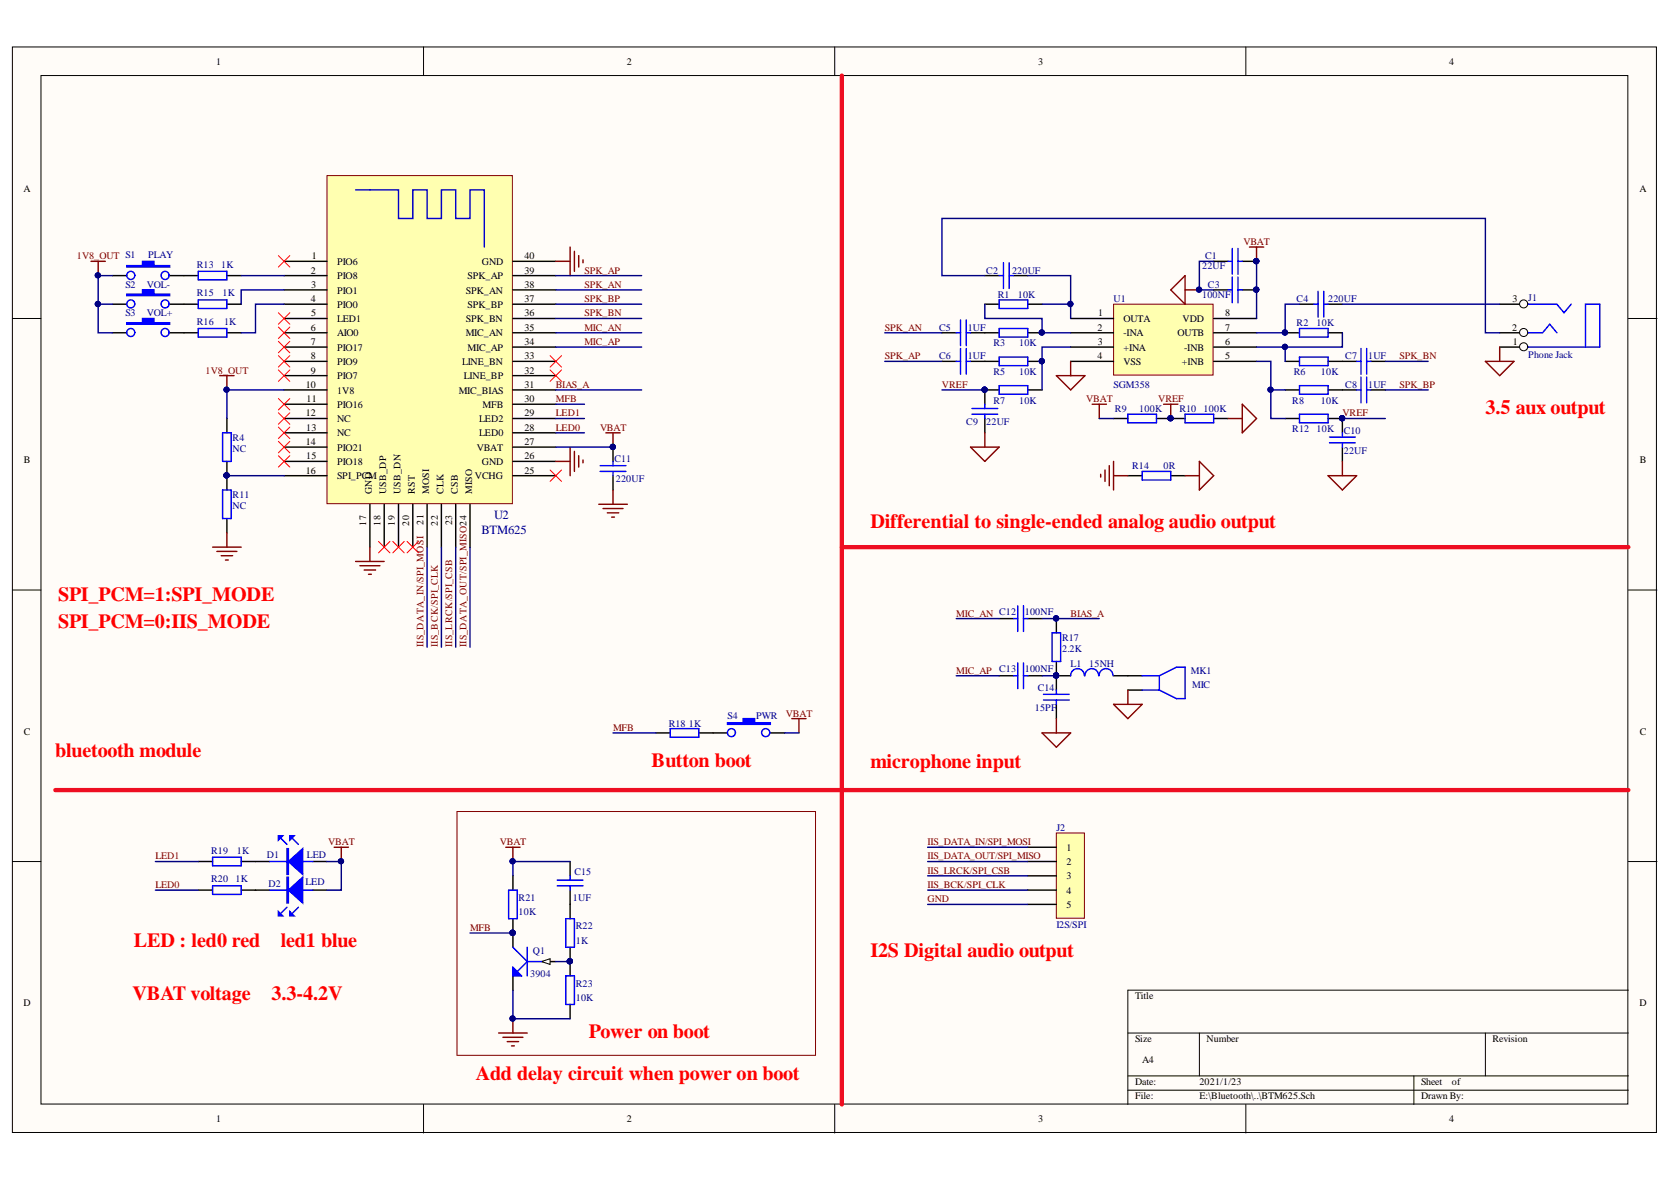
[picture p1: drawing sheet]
<svg xmlns="http://www.w3.org/2000/svg" width="297mm" height="210mm" viewBox="0 0 297 210" stroke-linecap="round" stroke-linejoin="round" font-family="sans-serif">
<g fill="#fffcf8" stroke="#000" stroke-width=".18">
<path d="M2.2 8.3h292.2v193h-292.2z"/>
<path d="M7.3 13.4h282.1v182.8h-282.1z"/>
</g>
<g fill="none" stroke="#000" stroke-width=".18">
<path d="M75.3 8.3v5.1M148.4 8.3v5.1M221.5 8.3v5.1M2.2 56.6h5.1M289.5 56.6h5.1M2.2 104.9h5.1M289.5 104.9h5.1M2.2 153.1h5.1M289.5 153.1h5.1M289.5 176h-89v20.3M75.3 196.3v5.1M148.4 196.3v5.1"/>
<path d="M200.5 183.6h89M200.5 191.2h89M200.5 193.8h89M213.2 183.6v7.6M221.5 196.3v5.1M251.3 191.2v5.1M264 183.6v7.6"/>
</g>
<path d="M45.4 153.1h2.6M55.6 153.1h2.5" fill="none" stroke="#000" stroke-width=".25"/>
<path d="M48 153.1h7.6M50 149.1l1 1M52 149.1l1 1" fill="none" stroke="#00f" stroke-width=".25"/>
<path d="M51.3 153.1l2.5-2.3v4.6z" fill="#00f"/>
<path d="M51 150.8h.3v4.6h-.3zM51.1 150.8v4.6M51.3 153.1l2.5-2.3v4.6z" fill="none" stroke="#00f" stroke-width=".25"/>
<path d="M49.5 148.6h.7l-.7 .7z" fill="#00f"/>
<path d="M49.5 148.6h.7l-.7 .7z" fill="none" stroke="#00f" stroke-width=".25"/>
<path d="M51.5 148.6h.8l-.8 .7z" fill="#00f"/>
<path d="M48 158.2h7.6M51.5 148.6h.8l-.8 .7zM51 161.3l-1 1M53 161.3l-1 1" fill="none" stroke="#00f" stroke-width=".25"/>
<path d="M45.4 158.2h2.6M55.6 158.2h2.5" fill="none" stroke="#000" stroke-width=".25"/>
<path d="M51.3 158.2l2.5-2.3v4.6z" fill="#00f"/>
<path d="M51 155.9h.3v4.6h-.3zM51.1 155.9v4.6M51.3 158.2l2.5-2.3v4.6z" fill="none" stroke="#00f" stroke-width=".25"/>
<path d="M49.5 162l.7 .8h-.7z" fill="#00f"/>
<path d="M49.5 162l.7 .8h-.7z" fill="none" stroke="#00f" stroke-width=".25"/>
<path d="M51.5 162l.8 .8h-.8z" fill="#00f"/>
<path d="M51.5 162l.8 .8h-.8z" fill="none" stroke="#00f" stroke-width=".25"/>
<path d="M59.4 150.6h2.5M60.7 150.6v2.5" fill="none" stroke="#800000" stroke-width=".25"/>
<circle cx="60.6" cy="153.1" r=".46" fill="#000080" stroke="#000080" stroke-width=".18"/>
<path d="M197.9 54.1h17.7v12.6h-17.7z" fill="#ffffb0" stroke="#800000" stroke-width=".18"/>
<g fill="none" stroke="#000" stroke-width=".25">
<path d="M167.4 59.1h2.6M172.5 59.1h5.1M175.1 54.1h2.5M175.1 49h2.5M180.2 49h2.5M182.7 59.1h2.5M182.7 54.1h2.5M190.3 56.6h7.6M190.3 59.1h7.6M215.7 56.6h7.7M215.7 59.1h7.7M215.7 51.5h2.6"/>
<path d="M215.7 46.4h2.6M220.8 51.5h2.6M220.8 46.4h2.6M228.5 59.1h2.5M231 54.1h2.5M236.1 59.1h2.5M236.1 54.1h2.5M167.4 64.2h2.6M172.5 64.2h5.1M175.1 74.4v2.5M177.6 69.3h-2.5v2.5M182.7 64.2h2.5"/>
<path d="M182.7 69.3h2.5M190.3 61.7h7.6M190.3 64.2h7.6M197.9 74.4h2.6M205.6 74.4h5.1M215.7 61.7h7.7M215.7 64.2h7.7M215.7 74.4h2.6M228.5 64.2h2.5M228.5 69.3h2.5M228.5 74.4h2.5M236.1 64.2h5.1"/>
<path d="M236.1 69.3h5.1M236.1 74.4h2.5v2.5M238.6 79.5v2.5M243.7 64.2h2.5M243.7 69.3h2.5M96.3 170.9h2.5"/>
</g>
<g fill="#000080" stroke="#000080" stroke-width=".18">
<circle cx="185.2" cy="59.1" r=".46"/>
<circle cx="185.2" cy="64.2" r=".46"/>
<circle cx="228.4" cy="59.1" r=".46"/>
<circle cx="175" cy="69.3" r=".46"/>
<circle cx="238.6" cy="74.3" r=".46"/>
<circle cx="208.1" cy="74.3" r=".46"/>
<circle cx="223.3" cy="51.5" r=".46"/>
<circle cx="223.3" cy="46.4" r=".47"/>
<circle cx="213.1" cy="51.5" r=".46"/>
</g>
<g fill="none" stroke="#00f" stroke-width=".25">
<path d="M170 59.1h.7M170.7 56.9v4.5M171.8 59.1h.7M171.8 56.9v4.5M177.6 53.3h5.1v1.5h-5.1zM177.6 58.4h5.1v1.5h-5.1zM177.6 49h.8M178.4 46.7v4.6M179.4 49h.8M179.4 46.7v4.6M218.3 51.5h.7M218.3 46.4h.7"/>
<path d="M219 44.2v4.5M219 49.2v4.6M220.1 51.5h.7M220.1 44.2v4.5M220.1 49.2v4.6M220.1 46.4h.7M231 58.4h5.1v1.5h-5.1zM233.5 54.1h.8M234.3 51.8v4.6M235.3 54.1h.8M235.3 51.8v4.6M170 64.2h.7"/>
<path d="M170.7 61.9v4.6M171.8 61.9v4.6M171.8 64.2h.7M172.8 73.6h4.6M172.8 72.6h4.6M175.1 71.8v.8M175.1 73.6v.8M177.6 63.5h5.1v1.5h-5.1zM177.6 68.5h5.1v1.6h-5.1zM200.5 73.6h5.1v1.5h-5.1zM210.7 73.6h5v1.5h-5zM231 63.5h5.1v1.5h-5.1z"/>
<path d="M231 68.5h5.1v1.6h-5.1zM231 73.6h5.1v1.5h-5.1zM236.3 78.7h4.6M236.3 77.7h4.6M238.6 76.9v.8M238.6 78.7v.8M241.2 64.2h.7M241.2 69.3h.7M241.9 61.9v4.6M241.9 67v4.6M242.9 64.2h.8M242.9 69.3h.8"/>
<path d="M242.9 61.9v4.6M242.9 67v4.6"/>
</g>
<g fill="none" stroke="#800000" stroke-width=".25">
<path d="M208.1 51.5l2.6-2.5v5.1zM210.7 51.5h2.5M222.1 43.9h2.5M223.4 43.9v2.5M172.5 79.5h5.1l-2.5 2.5zM175.1 76.9v2.6M187.8 66.8h5.1l-2.6 2.5zM190.3 64.2v2.6M194.1 71.8h2.6M195.4 71.8v2.6M206.8 71.8h2.6M208.1 71.8v2.6"/>
<path d="M218.3 74.4h2.5M220.8 71.8l2.6 2.6-2.6 2.5zM236.1 84.5h5.1l-2.6 2.6zM238.6 82v2.5"/>
</g>
<path d="M96.3 170.9l1.5-.5v1z" fill="#fffcf8"/>
<path d="M96.3 170.9l1.5-.5v1z" fill="none" stroke="#000" stroke-width=".18"/>
<path d="M91.2 165.8v2.6M91.2 173.4v2.6" fill="none" stroke="#000" stroke-width=".25"/>
<circle cx="91.1" cy="165.8" r=".47" fill="#000080" stroke="#000080" stroke-width=".18"/>
<path d="M91.2 168.4l2.5 2.5M91.2 171.9l1.5 1.5h-1.5zM93.7 170.9l-1.8 1.8M93.7 168.4v5M93.7 170.9h2.6" fill="none" stroke="#00f" stroke-width=".25"/>
<path d="M91.2 171.9l1.5 1.5h-1.5z" fill="#00f"/>
<path d="M91.2 171.9l1.5 1.5h-1.5z" fill="none" stroke="#00f" stroke-width=".18"/>
<g fill="#000080" stroke="#000080" stroke-width=".18">
<circle cx="91.1" cy="165.8" r=".47"/>
<circle cx="101.3" cy="170.9" r=".46"/>
<circle cx="91.1" cy="181" r=".47"/>
<circle cx="91.1" cy="153.1" r=".46"/>
</g>
<path d="M200.5 84.5h2.5M208.1 84.5h2.6M35.2 153.1h2.6M35.2 158.2h2.6M42.9 153.1h2.5M42.9 158.2h2.5M91.2 155.7v2.5M101.3 153.1v2.6M101.3 158.2v5.1M91.2 163.3v2.5M101.3 168.4v5M101.3 178.5v2.6" fill="none" stroke="#000" stroke-width=".25"/>
<path d="M203 83.8h5.1v1.5h-5.1zM37.8 157.4h5.1v1.6h-5.1zM37.8 152.4h5.1v1.5h-5.1zM90.4 158.2h1.5v5.1h-1.5zM99.1 156.4h4.5M99.1 157.4h4.5M101.3 155.7v.7M101.3 157.4v.8M100.6 163.3h1.5v5.1h-1.5zM100.6 173.4h1.5v5.1h-1.5z" fill="none" stroke="#00f" stroke-width=".25"/>
<g fill="none" stroke="#800000" stroke-width=".25">
<path d="M195.7 84.3v.5M196.4 83.5v2.1M197.2 82.8v3.5M197.9 82v5.1M197.9 84.5h2.6M210.7 84.5h2.5M213.2 82l2.5 2.5-2.5 2.6zM89.9 150.6h2.5M91.2 150.6v2.5M88.6 183.6h5.1M89.4 184.4h3.6M90.2 185.1h2"/>
<path d="M90.9 185.9h.5M91.2 181.1v2.5"/>
</g>
<path d="M58.1 31.2h33v58.3h-33z" fill="#ffffb0" stroke="#800000" stroke-width=".18"/>
<g fill="none" stroke="#000" stroke-width=".25">
<path d="M50.5 46.4h7.6M50.5 49h7.6M50.5 51.5h7.6M50.5 54.1h7.6M50.5 56.6h7.6M50.5 59.1h7.6M91.2 46.4h7.6M91.2 49h7.6M91.2 51.5h7.6M91.2 54.1h7.6M91.2 56.6h7.6M91.2 59.1h7.6"/>
<path d="M266.6 54.1h5.1M50.5 61.7h7.6M50.5 64.2h7.6M50.5 66.8h7.6M50.5 69.3h7.6M50.5 71.8h7.6M50.5 74.4h7.6M50.5 76.9h7.6M50.5 79.5h7.6M91.2 61.7h7.6M91.2 64.2h7.6M91.2 66.8h7.6"/>
<path d="M91.2 69.3h7.6M91.2 71.8h7.6M91.2 74.4h7.6M91.2 76.9h7.6M91.2 79.5h7.6M109 79.5v2.5M50.5 82h7.6M50.5 84.5h7.6M65.8 89.6v7.6M68.3 89.6v7.6M70.8 89.6v7.6M73.4 89.6v7.6"/>
<path d="M75.9 89.6v7.6M78.5 89.6v7.6M81 89.6v7.6M83.5 89.6v7.6M91.2 82h7.6M91.2 84.5h7.6M109 84.5v2.6"/>
</g>
<path d="M63.2 33.7h7.6v5.1h2.6v-5.1h2.5v5.1h2.6v-5.1h2.5v5.1h2.5v-5.1h2.6v10.2" fill="none" stroke="#0000bf" stroke-width=".25"/>
<circle cx="108.9" cy="79.4" r=".46" fill="#000080" stroke="#000080" stroke-width=".18"/>
<path d="M106.7 83.8h4.6M106.7 82.8h4.6M109 82v.8M109 83.8v.7" fill="none" stroke="#00f" stroke-width=".25"/>
<path d="M107.7 76.9h2.5M109 76.9v2.6M106.4 89.6h5.1M107.2 90.4h3.6M108 91.1h2M108.7 91.9h.5M109 87.1v2.5" fill="none" stroke="#800000" stroke-width=".25"/>
<circle cx="270.9" cy="54" r=".72" fill="#fffcf8" stroke="#000" stroke-width=".18"/>
<path d="M266.6 59.1h5.1" fill="none" stroke="#000" stroke-width=".25"/>
<circle cx="270.9" cy="59.1" r=".72" fill="#fffcf8" stroke="#000" stroke-width=".18"/>
<path d="M266.6 61.7h5.1" fill="none" stroke="#000" stroke-width=".25"/>
<circle cx="270.9" cy="61.6" r=".72" fill="#fffcf8" stroke="#000" stroke-width=".18"/>
<g fill="none" stroke="#00f" stroke-width=".25">
<path d="M271.7 59.1h2.5l1.3-1.5 1.3 1.5M271.7 54.1h5.1l1.2 1.5 1.3-1.5M271.7 61.7h12.7v-7.6h-2.6v7.6M180.2 109.9h.7M180.9 107.7v4.5M180.9 117.8v4.6M181.9 109.9h.8M181.9 107.7v4.5M181.9 117.8v4.6M187 112.5h1.5v5.1h-1.5zM180.2 120.1h.7M181.9 120.1h.8"/>
<path d="M185.5 124.4h4.6M185.5 123.4h4.6M187.8 122.6v.8M187.8 124.4v.8M192.8 120.1a1.22 1.22 0 0 0-1.3-1.3 1.22 1.22 0 0 0-1.2 1.3M195.3 120.1a1.22 1.22 0 0 0-1.2-1.3 1.22 1.22 0 0 0-1.2 1.3M197.8 120.1a1.23 1.23 0 0 0-1.2-1.3 1.23 1.23 0 0 0-1.2 1.3M203 120.1h3.1M203 122.6h3.1M206.1 120.1l3-1.5h1.6v5.6h-1.6l-3-1.6M206.1 120.1v2.5"/>
</g>
<path d="M264 64.2h5.1l-2.5 2.6zM266.6 61.7v2.5M185.2 130.3h5.1l-2.5 2.5zM187.8 127.7v2.6M197.9 125.2h5.1l-2.5 2.5zM200.5 122.6v2.6" fill="none" stroke="#800000" stroke-width=".25"/>
<path d="M20 49h2.5M30.2 49h2.5M177.6 109.9h2.6M182.7 109.9h2.5M187.8 109.9v2.6M187.8 117.6v5M177.6 120.1h2.6M182.7 120.1h2.5M187.8 120.1h2.5M187.8 125.2v2.5M197.9 120.1h5.1M200.5 122.6h2.5" fill="none" stroke="#000" stroke-width=".25"/>
<g fill="#000080" stroke="#000080" stroke-width=".18">
<circle cx="187.7" cy="120.1" r=".46"/>
<circle cx="187.7" cy="109.9" r=".46"/>
</g>
<path d="M22.5 47.2h2.8v-.8h2.1v.8h2.8v.3h-7.7z" fill-rule="evenodd" fill="#00f"/>
<g fill="none" stroke="#00f" stroke-width=".25">
<path d="M22.5 47.2h2.8v-.8h2.1v.8h2.8v.3h-7.7z"/>
<circle cx="23.2" cy="49" r=".72"/>
<circle cx="29.3" cy="49" r=".72"/>
</g>
<path d="M20 54.1h2.5M30.2 54.1h2.5" fill="none" stroke="#000" stroke-width=".25"/>
<path d="M22.5 52.3h2.8v-.8h2.1v.8h2.8v.2h-7.7z" fill-rule="evenodd" fill="#00f"/>
<g fill="none" stroke="#00f" stroke-width=".25">
<path d="M22.5 52.3h2.8v-.8h2.1v.8h2.8v.2h-7.7z"/>
<circle cx="23.2" cy="54" r=".71"/>
<circle cx="29.4" cy="54" r=".71"/>
</g>
<path d="M20 59.1h2.5M30.2 59.1h2.5" fill="none" stroke="#000" stroke-width=".25"/>
<path d="M22.5 57.4h2.8v-.8h2.1v.8h2.8v.2h-7.7z" fill-rule="evenodd" fill="#00f"/>
<g fill="none" stroke="#00f" stroke-width=".25">
<path d="M22.5 57.4h2.8v-.8h2.1v.8h2.8v.2h-7.7zM35.2 48.2h5.1v1.5h-5.1zM35.2 53.3h5.1v1.5h-5.1zM35.2 58.4h5.1v1.5h-5.1zM39.6 76.9h1.5v5.1h-1.5zM39.6 87.1h1.5v5.1h-1.5z"/>
<circle cx="23.2" cy="59.1" r=".71"/>
<circle cx="29.4" cy="59.1" r=".71"/>
</g>
<path d="M32.7 49h2.5M32.7 54.1h2.5M32.7 59.1h2.5M40.3 49h2.6M40.3 54.1h2.6M40.3 59.1h2.6M40.3 74.4v2.5M40.3 82v5.1M40.3 92.2v2.5" fill="none" stroke="#000" stroke-width=".25"/>
<g fill="#000080" stroke="#000080" stroke-width=".18">
<circle cx="40.3" cy="84.5" r=".46"/>
<circle cx="40.3" cy="69.3" r=".46"/>
</g>
<path d="M39.1 66.8h2.5M40.3 66.8v2.5M37.8 97.2h5.1M38.6 98h3.5M39.3 98.8h2M40.1 99.5h.5M40.3 94.7v2.5" fill="none" stroke="#800000" stroke-width=".25"/>
<path d="M187.8 148h5v15.2h-5z" fill="#ffffb0" stroke="#800000" stroke-width=".18"/>
<path d="M126.8 130.3h2.5M136.9 130.3h2.6M182.7 150.6h5.1M182.7 153.1h5.1M182.7 155.7h5.1M182.7 158.2h5.1M182.7 160.7h5.1" fill="none" stroke="#000" stroke-width=".25"/>
<path d="M16.2 46.4h2.5M17.5 46.4v2.6" fill="none" stroke="#800000" stroke-width=".25"/>
<circle cx="17.4" cy="48.9" r=".46" fill="#000080" stroke="#000080" stroke-width=".18"/>
<path d="M149.6 13.4v182.9M149.6 97.2h139.9M9.8 140.4h279.7" fill="none" stroke="#ee0e22" stroke-width=".76"/>
<path d="M81.2 144.2h63.8v43.4h-63.8z" fill="none" stroke="#800000" stroke-width=".18"/>
<path d="M129.3 128.5h2.8v-.8h2v.8h2.8v.2h-7.6z" fill-rule="evenodd" fill="#00f"/>
<g fill="none" stroke="#00f" stroke-width=".25">
<path d="M119.1 129.5h5.1v1.5h-5.1zM129.3 128.5h2.8v-.8h2v.8h2.8v.2h-7.6z"/>
<circle cx="130" cy="130.2" r=".71"/>
<circle cx="136.1" cy="130.2" r=".72"/>
</g>
<path d="M116.6 130.3h2.5M124.2 130.3h2.6" fill="none" stroke="#000" stroke-width=".25"/>
<g fill="none" stroke="#800000" stroke-width=".25">
<path d="M98.8 46.4h2.5M101.3 43.9v5.1M102.1 44.7v3.5M102.9 45.4v2.1M103.6 46.2v.5M101.3 79.5v5M63.2 99.8h5.1M65.8 97.2v2.6M98.8 82h2.5M102.1 80.2v3.6M102.9 81v2M103.6 81.8v.5"/>
<path d="M64 100.5h3.5M64.7 101.3h2.1M65.5 102.1h.5M140.7 127.7h2.6M142 127.7v2.6"/>
</g>
<g fill="none" stroke="#f00" stroke-width=".18">
<path d="M49.5 55.6l2 2M49.5 58.1l2 2.1M49.5 45.4l2 2.1M51.5 55.6l-2 2M51.5 58.1l-2 2.1M51.5 45.4l-2 2.1M49.5 78.4l2 2.1M49.5 70.8l2 2.1M49.5 73.4l2 2M49.5 75.9l2 2M49.5 60.7l2 2M49.5 63.2l2 2"/>
<path d="M49.5 65.7l2 2.1M51.5 70.8l-2 2.1M51.5 73.4l-2 2M51.5 75.9l-2 2M51.5 78.4l-2 2.1M51.5 60.7l-2 2M51.5 63.2l-2 2M51.5 65.7l-2 2.1M97.8 65.7l2 2.1M97.8 63.2l2 2M99.8 65.7l-2 2.1M99.8 63.2l-2 2"/>
<path d="M49.5 81l2 2M51.5 81l-2 2M67.3 96.2l2 2.1M69.3 96.2l-2 2.1M69.8 96.2l2.1 2.1M71.9 96.2l-2.1 2.1M72.4 96.2l2 2.1M74.4 96.2l-2 2.1M97.8 83.5l2 2.1M99.8 83.5l-2 2.1"/>
</g>
<g fill="none" stroke="#000080" stroke-width=".25">
<path d="M17.5 54.1h2.5M20 49h-2.5v10.1h2.5M42.9 49h7.6M50.5 51.5h-7.6v2.6M50.5 54.1h-5.1v5h-2.5M98.8 54.1h15.3M98.8 59.1h15.3M98.8 49h15.3M98.8 51.5h15.3M98.8 56.6h15.3M157.3 59.1h10.1M175.1 54.1v2.5h10.1v2.5h5.1"/>
<path d="M175.1 49h-7.7v-10.2h96.6v20.3h2.6M182.7 49h7.6v7.6M185.2 54.1h5.1M215.7 46.4h-2.5v5.1h2.5M223.4 46.4v10.2M231 54.1h-2.5v5h-5.1M238.6 59.1v2.6h-15.2M238.6 54.1h28M50.5 69.3h-10.2v5.1M98.8 69.3h15.3M98.8 74.4h5.1M98.8 79.5h10.2"/>
<path d="M98.8 61.7h15.3M98.8 71.8h5.1M98.8 76.9h5.1M157.3 64.2h10.1M167.4 69.3h7.7M190.3 61.7h-5.1v7.6M195.4 74.4h2.5M223.4 64.2h2.5v10.2h2.6M225.9 69.3h2.6M228.5 61.7v2.5M238.6 74.4h7.6M246.2 69.3h7.7"/>
<path d="M246.2 64.2h7.7M40.3 84.5h10.2M75.9 97.2v17.8M78.5 97.2v17.8M81 97.2v17.8M83.5 97.2v17.8M170 109.9h7.6M185.2 109.9h10.2M109 130.3h7.6M139.5 130.3h2.5M170 120.1h7.6M185.2 120.1h2.6"/>
<path d="M27.6 158.2h7.6M27.6 153.1h7.6M58.1 153.1h2.6v5.1h-2.6M101.3 153.1h-10.1v2.6M164.9 158.2h17.8M164.9 153.1h17.8M164.9 150.6h17.8M164.9 155.7h17.8M83.5 165.8h7.7M91.2 176v5.1h10.1M98.8 170.9h2.5M164.9 160.7h17.8"/>
</g>
<g fill="#000080" stroke="#000080" stroke-width=".18">
<circle cx="60.6" cy="153.1" r=".46"/>
<circle cx="190.3" cy="54" r=".46"/>
<circle cx="175" cy="69.3" r=".46"/>
<circle cx="238.6" cy="74.3" r=".46"/>
<circle cx="228.4" cy="59.1" r=".46"/>
<circle cx="213.1" cy="51.5" r=".46"/>
<circle cx="91.1" cy="153.1" r=".46"/>
<circle cx="101.3" cy="170.9" r=".46"/>
<circle cx="91.1" cy="181" r=".47"/>
<circle cx="91.1" cy="165.8" r=".47"/>
<circle cx="187.7" cy="120.1" r=".46"/>
<circle cx="225.9" cy="69.3" r=".46"/>
<circle cx="17.4" cy="54" r=".47"/>
<circle cx="185.2" cy="59.1" r=".46"/>
<circle cx="185.2" cy="64.2" r=".46"/>
<circle cx="228.4" cy="61.6" r=".46"/>
<circle cx="223.3" cy="51.5" r=".46"/>
<circle cx="223.3" cy="46.4" r=".47"/>
<circle cx="187.7" cy="109.9" r=".46"/>
<circle cx="40.3" cy="84.5" r=".46"/>
<circle cx="108.9" cy="79.4" r=".46"/>
<circle cx="17.4" cy="48.9" r=".46"/>
<circle cx="40.3" cy="69.3" r=".46"/>
</g>
<g font-size="3.6" fill="#f00">
<text x="264" y="73.5">3.5 aux output</text>
<text x="154.7" y="93.8">Differential to single-ended analog audio output</text>
<text x="10.3" y="106.8">SPI_PCM=1:SPI_MODE</text>
<text x="10.3" y="111.6">SPI_PCM=0:IIS_MODE</text>
<text x="9.8" y="134.5">bluetooth module</text>
<text x="115.8" y="136.2">Button boot</text>
<text x="154.7" y="136.5">microphone input</text>
<text x="23.8" y="168.3">LED : led0 red</text>
<text x="49.9" y="168.3">led1 blue</text>
<text x="154.7" y="170">I2S Digital audio output</text>
<text x="23.6" y="177.7">VBAT voltage</text>
<text x="48.2" y="177.7">3.3-4.2V</text>
<text x="104.6" y="184.5">Power on boot</text>
<text x="84.6" y="191.9">Add delay circuit when power on boot</text>
</g>
<g font-size="2.2" fill="#000080">
<text x="85.6" y="95">BTM625</text>
<text x="87.9" y="92.2">U2</text>
</g>
<g font-size="1.8">
<text x="38.4" y="11.5">1</text>
<text x="111.4" y="11.5">2</text>
<text x="184.6" y="11.5">3</text>
<text x="257.6" y="11.5">4</text>
<text x="4.2" y="34.1">A</text>
<text x="291.4" y="34.1">A</text>
<text x="55.4" y="46.1">1</text>
<text x="59.9" y="47.1">PIO6</text>
<text x="85.7" y="47.1">GND</text>
<text x="93.2" y="46.1">40</text>
<text x="55.3" y="48.6">2</text>
<text x="55.3" y="53.7">4</text>
<text x="55.3" y="51.2">3</text>
<text x="59.9" y="49.6">PIO8</text>
<text x="59.9" y="52.2">PIO1</text>
<text x="82.8" y="52.2">SPK_AN</text>
<text x="83.1" y="49.6">SPK_AP</text>
<text x="93.2" y="53.7">37</text>
<text x="93.2" y="51.2">38</text>
<text x="93.2" y="48.6">39</text>
<text x="268.9" y="53.7">3</text>
<text x="55.3" y="58.8">6</text>
<text x="55.3" y="56.2">5</text>
<text x="59.9" y="54.7">PIO0</text>
<text x="59.9" y="57.3">LED1</text>
<text x="59.9" y="59.8">AIO0</text>
<text x="82.8" y="59.8">MIC_AN</text>
<text x="82.8" y="57.3">SPK_BN</text>
<text x="83.1" y="54.7">SPK_BP</text>
<text x="93.2" y="58.8">35</text>
<text x="93.2" y="56.2">36</text>
<text x="195.1" y="58.8">2</text>
<text x="195.2" y="56.2">1</text>
<text x="199.7" y="57.3">OUTA</text>
<text x="199.7" y="59.8">-INA</text>
<text x="209.3" y="59.8">OUTB</text>
<text x="210.2" y="57.3">VDD</text>
<text x="217.8" y="58.8">7</text>
<text x="217.8" y="56.2">8</text>
<text x="268.8" y="58.8">2</text>
<text x="55.3" y="61.3">7</text>
<text x="55.3" y="63.9">8</text>
<text x="59.9" y="62.3">PIO17</text>
<text x="59.9" y="64.9">PIO9</text>
<text x="82.1" y="64.9">LINE_BN</text>
<text x="83.1" y="62.3">MIC_AP</text>
<text x="93.2" y="63.9">33</text>
<text x="93.2" y="61.3">34</text>
<text x="195.1" y="63.9">4</text>
<text x="195.2" y="61.3">3</text>
<text x="199.7" y="62.3">+INA</text>
<text x="199.7" y="64.9">VSS</text>
<text x="210.1" y="64.9">+INB</text>
<text x="210.5" y="62.3">-INB</text>
<text x="217.8" y="63.9">5</text>
<text x="217.8" y="61.3">6</text>
<text x="269" y="61.3">1</text>
<text x="54.3" y="68.9">10</text>
<text x="54.5" y="71.5">11</text>
<text x="55.3" y="66.4">9</text>
<text x="59.9" y="67.4">PIO7</text>
<text x="59.9" y="70">1V8</text>
<text x="81.5" y="70">MIC_BIAS</text>
<text x="82.5" y="67.4">LINE_BP</text>
<text x="93.2" y="71.5">30</text>
<text x="93.2" y="68.9">31</text>
<text x="93.2" y="66.4">32</text>
<text x="54.3" y="74">12</text>
<text x="54.4" y="76.6">13</text>
<text x="59.9" y="72.5">PIO16</text>
<text x="59.9" y="75">NC</text>
<text x="59.9" y="77.6">NC</text>
<text x="85.2" y="77.6">LED0</text>
<text x="85.2" y="75">LED2</text>
<text x="85.8" y="72.5">MFB</text>
<text x="93.2" y="76.6">28</text>
<text x="93.2" y="74">29</text>
<text x="4.2" y="82.3">B</text>
<text x="54.3" y="79.1">14</text>
<text x="54.4" y="81.6">15</text>
<text x="59.9" y="80.1">PIO21</text>
<text x="59.9" y="82.6">PIO18</text>
<text x="84.7" y="80.1">VBAT</text>
<text x="85.7" y="82.6">GND</text>
<text x="93.2" y="81.6">26</text>
<text x="93.2" y="79.1">27</text>
<text x="291.5" y="82.3">B</text>
<text x="54.3" y="84.2">16</text>
<text x="59.9" y="85.2">SPI_PCM</text>
<text x="66.1" y="87.8" transform="rotate(-90 66.1 87.8)">GND</text>
<text x="68.7" y="87.8" transform="rotate(-90 68.7 87.8)">USB_DP</text>
<text x="71.2" y="87.8" transform="rotate(-90 71.2 87.8)">USB_DN</text>
<text x="73.7" y="87.8" transform="rotate(-90 73.7 87.8)">RST</text>
<text x="76.3" y="87.8" transform="rotate(-90 76.3 87.8)">MOSI</text>
<text x="78.8" y="87.8" transform="rotate(-90 78.8 87.8)">CLK</text>
<text x="81.4" y="87.8" transform="rotate(-90 81.4 87.8)">CSB</text>
<text x="83.9" y="87.8" transform="rotate(-90 83.9 87.8)">MISO</text>
<text x="84.4" y="85.2">VCHG</text>
<text x="93.2" y="84.2">25</text>
<text x="65.1" y="93.4" transform="rotate(-90 65.1 93.4)">17</text>
<text x="67.6" y="93.4" transform="rotate(-90 67.6 93.4)">18</text>
<text x="70.2" y="93.4" transform="rotate(-90 70.2 93.4)">19</text>
<text x="72.7" y="93.4" transform="rotate(-90 72.7 93.4)">20</text>
<text x="75.3" y="93.3" transform="rotate(-90 75.3 93.3)">21</text>
<text x="77.8" y="93.4" transform="rotate(-90 77.8 93.4)">22</text>
<text x="80.4" y="93.3" transform="rotate(-90 80.4 93.3)">23</text>
<text x="4.2" y="130.6">C</text>
<text x="291.5" y="130.6">C</text>
<text x="189.6" y="151.2">1</text>
<text x="189.6" y="153.8">2</text>
<text x="189.6" y="156.3">3</text>
<text x="189.6" y="158.8">4</text>
<text x="189.6" y="161.4">5</text>
<text x="4.2" y="178.8">D</text>
<text x="201.8" y="177.6">Title</text>
<text x="291.4" y="178.8">D</text>
<text x="201.8" y="185.2">Size</text>
<text x="214.5" y="185.2">Number</text>
<text x="265.3" y="185.2">Revision</text>
<text x="203" y="189">A4</text>
<text x="201.8" y="192.8">Date:</text>
<text x="201.8" y="195.3">File:</text>
<text x="213.2" y="192.8">2021/1/23</text>
<text x="213.2" y="195.3">E:\Bluetooth\..\BTM625.Sch</text>
<text x="252.6" y="192.8">Sheet</text>
<text x="252.6" y="195.3">Drawn By:</text>
<text x="258.1" y="192.8">of</text>
<text x="38.4" y="199.5">1</text>
<text x="111.4" y="199.5">2</text>
<text x="184.6" y="199.5">3</text>
<text x="257.6" y="199.5">4</text>
</g>
<g font-size="1.8" fill="#800000">
<text x="13.6" y="46.1">1V8_OUT S1</text>
<text x="221.1" y="43.5">VBAT</text>
<text x="103.9" y="53.7">SPK_BP</text>
<text x="103.9" y="51.2">SPK_AN</text>
<text x="103.9" y="48.6">SPK_AP</text>
<text x="103.9" y="56.2">SPK_BN</text>
<text x="103.9" y="58.8">MIC_AN</text>
<text x="157.3" y="58.8">SPK_AN</text>
<text x="103.9" y="61.3">MIC_AP</text>
<text x="157.3" y="63.9">SPK_AP</text>
<text x="248.8" y="63.9">SPK_BN</text>
<text x="36.5" y="66.4">1V8_OUT</text>
<text x="98.8" y="68.9">BIAS_A</text>
<text x="98.8" y="71.5">MFB</text>
<text x="167.4" y="68.9">VREF</text>
<text x="193.1" y="71.5">VBAT</text>
<text x="205.9" y="71.5">VREF</text>
<text x="248.8" y="68.9">SPK_BP</text>
<text x="98.8" y="76.6">LED0</text>
<text x="98.8" y="74">LED1</text>
<text x="106.7" y="76.6">VBAT</text>
<text x="238.6" y="74">VREF</text>
<text x="170" y="109.6">MIC_AN C12</text>
<text x="190.3" y="109.6">BIAS_A</text>
<text x="75.3" y="115" transform="rotate(-90 75.3 115)">IIS_DATA_IN/SPI_MOSI</text>
<text x="77.8" y="115" transform="rotate(-90 77.8 115)">IIS_BCK/SPI_CLK</text>
<text x="80.4" y="115" transform="rotate(-90 80.4 115)">IIS_LRCK/SPI_CSB</text>
<text x="82.9" y="115" transform="rotate(-90 82.9 115)">IIS_DATA_OUT/SPI_MISO24</text>
<text x="170" y="119.7">MIC_AP</text>
<text x="109" y="129.9">MFB</text>
<text x="139.7" y="127.4">VBAT</text>
<text x="27.6" y="152.8">LED1</text>
<text x="58.4" y="150.2">VBAT</text>
<text x="88.9" y="150.2">VBAT</text>
<text x="164.9" y="150.2">IIS_DATA_IN/SPI_MOSI</text>
<text x="164.9" y="152.8">IIS_DATA_OUT/SPI_MISO</text>
<text x="164.9" y="155.3">IIS_LRCK/SPI_CSB</text>
<text x="27.6" y="157.8">LED0</text>
<text x="164.9" y="157.8">IIS_BCK/SPI_CLK</text>
<text x="164.9" y="160.4">GND</text>
<text x="83.5" y="165.5">MFB</text>
</g>
<g font-size="1.8" fill="#000080">
<text x="26.4" y="45.8">PLAY</text>
<text x="35" y="47.6">R13</text>
<text x="39.3" y="47.6">1K</text>
<text x="213.7" y="47.9">22UF</text>
<text x="214.2" y="46.1">C1</text>
<text x="22.3" y="51.2">S2</text>
<text x="26.1" y="51.2">VOL-</text>
<text x="35" y="52.7">R15</text>
<text x="39.6" y="52.7">1K</text>
<text x="175.3" y="48.6">C2</text>
<text x="177.4" y="52.9">R1</text>
<text x="179.9" y="48.6">220UF</text>
<text x="180.9" y="52.9">10K</text>
<text x="197.9" y="53.7">U1</text>
<text x="213.7" y="52.9">100NF</text>
<text x="214.7" y="51.2">C3</text>
<text x="230.5" y="53.7">C4</text>
<text x="236.1" y="53.7">220UF</text>
<text x="271.7" y="53.4">J1</text>
<text x="22.3" y="56.2">S3</text>
<text x="26.1" y="56.2">VOL+</text>
<text x="35" y="57.8">R16</text>
<text x="39.8" y="57.8">1K</text>
<text x="166.9" y="58.8">C5</text>
<text x="172" y="58.8">1UF</text>
<text x="230.5" y="58">R2</text>
<text x="234" y="58">10K</text>
<text x="166.9" y="63.9">C6</text>
<text x="172" y="63.9">1UF</text>
<text x="176.6" y="61.6">R3</text>
<text x="181.2" y="61.6">10K</text>
<text x="239.1" y="63.9">C7</text>
<text x="243.2" y="63.9">1UF</text>
<text x="271.7" y="63.6">Phone Jack</text>
<text x="176.6" y="66.6">R5</text>
<text x="176.6" y="71.7">R7</text>
<text x="181.2" y="66.6">10K</text>
<text x="181.2" y="71.7">10K</text>
<text x="197.9" y="68.9">SGM358</text>
<text x="229.7" y="71.7">R8</text>
<text x="230" y="66.6">R6</text>
<text x="234.8" y="66.6">10K</text>
<text x="234.8" y="71.7">10K</text>
<text x="239.1" y="68.9">C8</text>
<text x="243.2" y="68.9">1UF</text>
<text x="171.8" y="75.5">C9</text>
<text x="175.3" y="75.5">22UF</text>
<text x="198.2" y="73.3">R9</text>
<text x="202.5" y="73.3">100K</text>
<text x="209.6" y="73.3">R10</text>
<text x="214" y="73.3">100K</text>
<text x="229.7" y="76.8">R12</text>
<text x="234" y="76.8">10K</text>
<text x="238.9" y="77.1">C10</text>
<text x="41.3" y="78.3">R4</text>
<text x="41.3" y="80.4">NC</text>
<text x="109.2" y="82.1">C11</text>
<text x="201.3" y="83.4">R14</text>
<text x="206.8" y="83.4">0R</text>
<text x="238.9" y="80.6">22UF</text>
<text x="41.3" y="88.5">R11</text>
<text x="109.5" y="85.7">220UF</text>
<text x="41.3" y="90.5">NC</text>
<text x="182.2" y="109.3">100NF</text>
<text x="188.8" y="113.9">R17</text>
<text x="177.6" y="119.5">C13</text>
<text x="182.2" y="119.5">100NF</text>
<text x="188.8" y="115.9">2.2K</text>
<text x="190.3" y="118.5">L1</text>
<text x="193.6" y="118.5">15NH</text>
<text x="211.7" y="119.7">MK1</text>
<text x="184.5" y="122.8">C14</text>
<text x="211.9" y="122.3">MIC</text>
<text x="118.9" y="129.1">R18</text>
<text x="122.4" y="129.1">1K</text>
<text x="129.3" y="127.9">S4</text>
<text x="134.4" y="127.9">PWR</text>
<text x="184" y="126.3">15PF</text>
<text x="187.8" y="147.7">J2</text>
<text x="37.5" y="151.7">R19</text>
<text x="42.1" y="151.7">1K</text>
<text x="47.5" y="152.5">D1</text>
<text x="54.6" y="152.5">LED</text>
<text x="102.1" y="155.5">C15</text>
<text x="37.5" y="156.8">R20</text>
<text x="41.9" y="156.8">1K</text>
<text x="47.7" y="157.6">D2</text>
<text x="54.3" y="157.3">LED</text>
<text x="92.2" y="160.1">R21</text>
<text x="101.9" y="160.1">1UF</text>
<text x="92.2" y="162.7">10K</text>
<text x="102.4" y="165.2">R22</text>
<text x="102.4" y="167.7">1K</text>
<text x="187.8" y="164.9">I2S/SPI</text>
<text x="94.2" y="173.6">3904</text>
<text x="94.7" y="169.5">Q1</text>
<text x="102.4" y="175.4">R23</text>
<text x="102.4" y="177.9">10K</text>
</g>
</svg>
